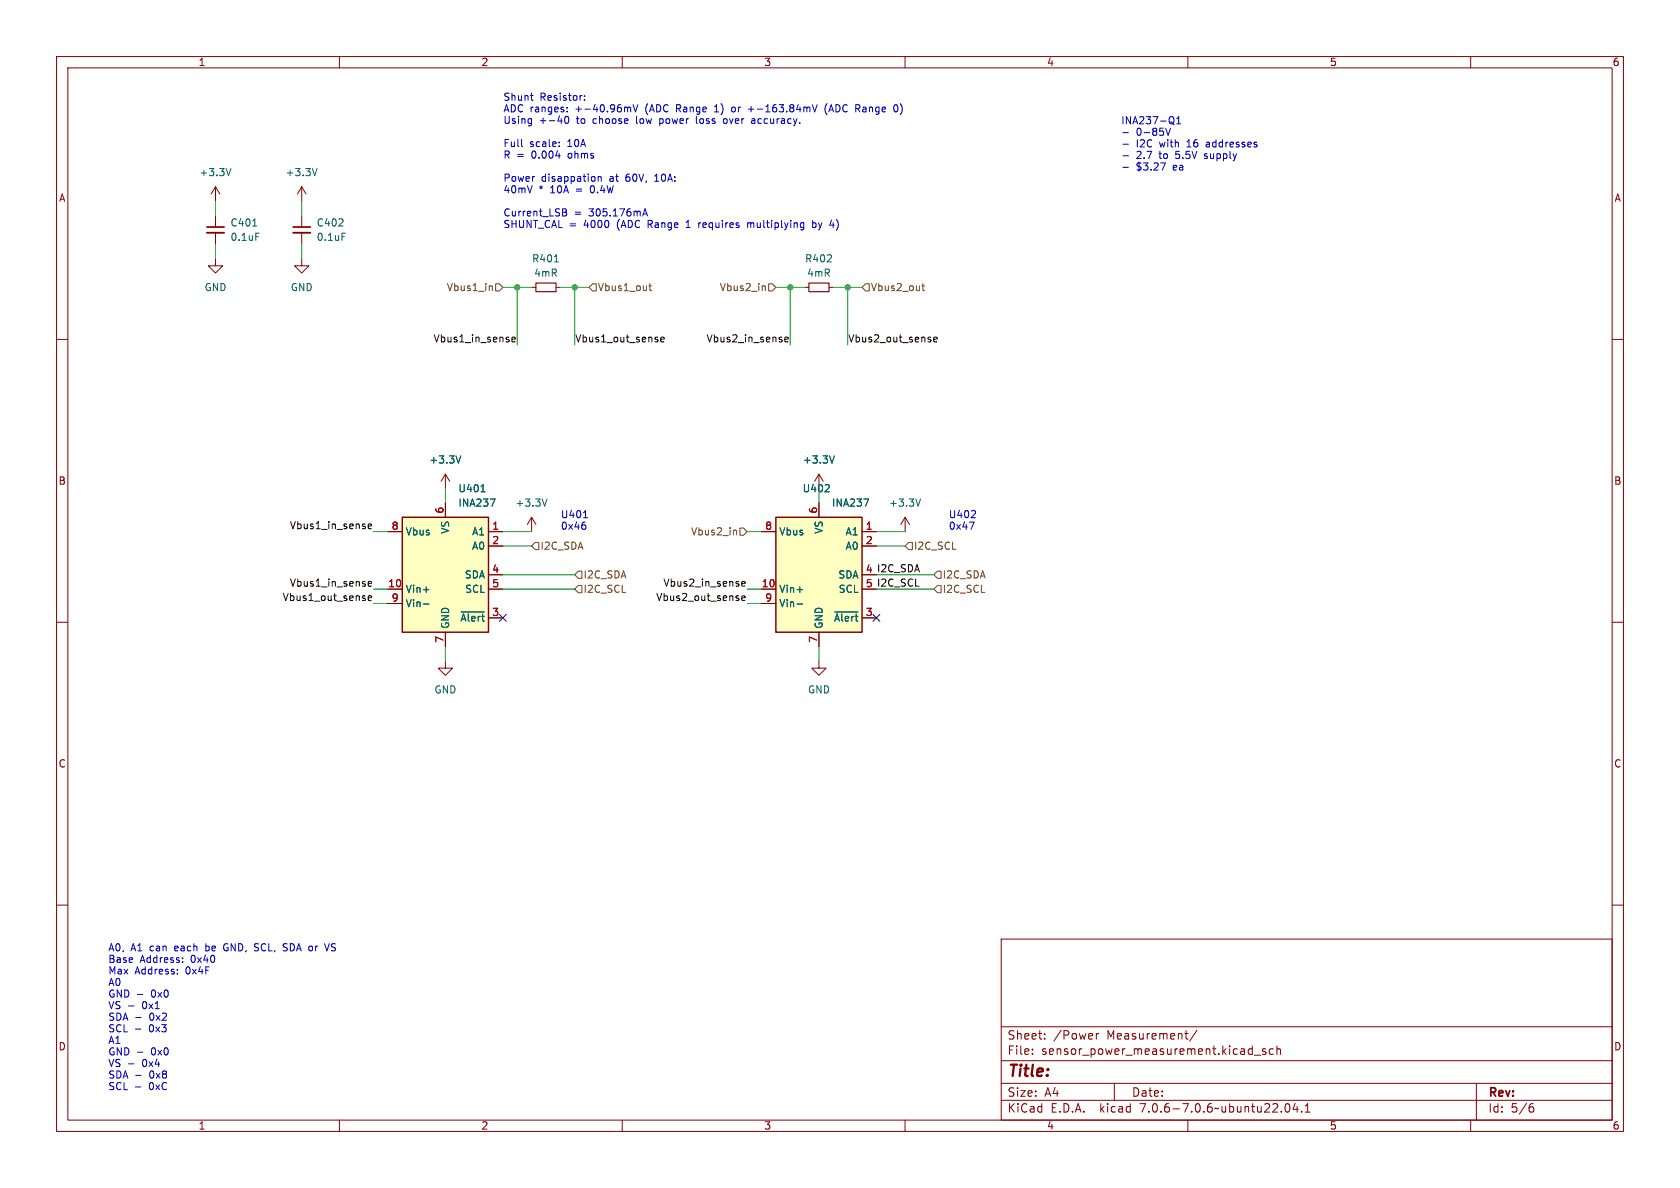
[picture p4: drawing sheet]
<svg xmlns="http://www.w3.org/2000/svg" width="297mm" height="210mm" viewBox="0 0 297 210" stroke-linecap="round" stroke-linejoin="round" font-family="sans-serif">
<g fill="none" stroke="#840000" stroke-width=".18">
<path d="M10 10h277v190h-277zM12 12h273v186h-273zM60 10v2M110 10v2M160 10v2M210 10v2M260 10v2M38.1 33v2.6M38.1 38.1v2M38.1 33l-.8 1.3M38.1 33l.8 1.3M53.3 33l-.7 1.3"/>
<path d="M53.3 33v2.6M53.3 38.1v2M53.3 33l.8 1.3M10 60h2M38.1 45.7v1.3h1.3l-1.3 1.3-1.3-1.3h1.3M38.1 41.1v2.1M53.3 45.7v1.3h1.3l-1.3 1.3-1.2-1.3h1.2M53.3 41.1v2.1M94 50.8h.7M98.3 50.8h.8M142.2 50.8h.8M146.6 50.8h.7"/>
<path d="M285 60h2M68.6 94h2.5M78.7 83.8v2.6M78.7 88.9v2.5M78.7 83.8l-.7 1.3M78.7 83.8l.8 1.3M86.4 94h2.5M86.4 96.5h2.5M94 91.4l-.8 1.3M94 91.4v2.6M94 91.4l.7 1.3M134.6 94h2.6"/>
<path d="M144.8 83.8v2.6M144.8 88.9v2.5M144.8 83.8l-.8 1.3M144.8 83.8l.7 1.3M152.4 94h2.5M152.4 96.5h2.5M160 91.4l-.7 1.3M160 91.4v2.6M160 91.4l.8 1.3M10 110h2M68.6 104.1h2.5M68.6 106.7h2.5"/>
<path d="M78.7 116.8v1.3h1.3l-1.3 1.3-1.2-1.3h1.2M78.7 111.8v2.5M86.4 104.1h2.5M86.4 109.2h2.5M86.4 101.6h2.5M134.6 104.1h2.6M134.6 106.7h2.6M144.8 116.8v1.3h1.2l-1.2 1.3-1.3-1.3h1.3M144.8 111.8v2.5M152.4 104.1h2.5M152.4 109.2h2.5M285 110h2"/>
<path d="M10 160h2M285 160h2M177 166h108v32h-108zM60 198v2M110 198v2M160 198v2M177 194.5h108M177 191.5h108M177 187.5h108M177 181.5h108M182.5 186.3v.1M182.5 185.5v.1"/>
<path d="M184.7 183.6v.1M184.7 182.8v.1M193.8 182.7v1M194.2 182.7l-.2 .1-.2 .2M197 191.5v3M209.5 182.7h.5M209.7 183.6l.3 .1M210 198v2M211.6 182.1l-1.3 2M221.7 186.5h1.2M223.7 185.5l-.3-.1-.2 .2v.2l.5 .2v.3h-.5M225.1 185.5l-.4-.1-.3 .3v.4l.1 .2h.6"/>
<path d="M225.7 185.5l.3-.1 .3 .1 .1 .9M225.7 184.9v1.5M227.3 195.2l.2-.1a.81 .81 0 0 1 .6 .6 .81 .81 0 0 1-.3 .8l-.1 .1a.81 .81 0 0 1-.4-1.4zM229 195l-.4 1.1h.9M229.3 195.6v1M230.1 196.5v.1M230.7 196.6h.9M230.7 195.5l.5-.4v1.5M260 198v2M261 191.5v6.5M270.6 195.7h.3l.3 .3-.1 .5-.5 .1M271 195.1l-.4 .1"/>
</g>
<path d="M36.6 41.1h3M51.8 41.1h3.1" fill="none" stroke="#840000" stroke-width=".33"/>
<path d="M36.6 40.1h3M51.8 40.1h3.1" fill="none" stroke="#840000" stroke-width=".3"/>
<g fill="none" stroke="#006464" stroke-width=".18">
<path d="M40.8 29.8l-.4 1.3M44.7 40h.7M56.1 29.8l-.5 1.3M45.2 41.2h.6M60.5 41.2h.6M98 46.3h.7M81.5 80.6l-.5 1.3M85 86.9h.8M86.7 88.2h.8l-.5 1.3M96.7 88.2l-.4 1.3M145.8 86.9h.8M146.6 85.8v.4"/>
<path d="M147.5 80.6l-.4 1.3M152.7 88.2h.9l-.6 1.3M162.7 88.2l-.4 1.3M74.9 104.2h.9M74.9 106.8h.9M81.5 108.2h4.1M140.9 104.2h1M140.9 106.8h1M147.6 108.2h4.1"/>
</g>
<g fill="#ffffc2" stroke="#ffffc2" stroke-width=".18">
<path d="M71.1 91.4h15.3v20.4h-15.3z"/>
<path d="M137.2 91.4h15.2v20.4h-15.2z"/>
</g>
<path d="M71.1 91.4h15.3v20.4h-15.3zM137.2 91.4h15.2v20.4h-15.2z" fill="none" stroke="#840000" stroke-width=".25"/>
<path d="M94.7 50h3.6v1.6h-3.6zM143 50h3.6v1.6h-3.6z" fill="none" stroke="#840000" stroke-width=".2"/>
<g fill="none" stroke="#725600" stroke-width=".18">
<path d="M86.7 50.5l.3 .2v.7M87.6 50.2h.7l.6 .6-.6 .6h-.7zM104.8 50.2h.6v1.2h-.6l-.7-.6zM114.7 50.5h.5M114.9 50.1v1.1l.3 .2M134.9 50.5l.4 .2v.7M135.9 50.2h.6l.7 .6-.7 .6h-.6zM153 50.2h.7v1.2h-.7l-.6-.6zM163 50.5h.5M163.2 50.1v1.1l.3 .2M94.6 95.9h.6v1.3h-.6l-.6-.7zM129.9 93.7l.3 .2v.7"/>
<path d="M130.8 93.3h.6l.7 .7-.7 .6h-.6zM160.7 95.9h.6v1.3h-.6l-.7-.7zM101.6 104.1l.6-.6h.7v1.3h-.7zM102.2 101h.7v1.2h-.7l-.6-.6zM165.7 101h.7v1.2h-.7l-.6-.6zM165.7 103.5h.7v1.3h-.7l-.6-.7z"/>
</g>
<g fill="none" stroke="#0f0f0f" stroke-width=".18">
<path d="M90.5 60l.6-.1-.1-.2-.3-.1-.2 .2 .1 .6h.4M116.3 60.1v.3M116.8 60l.6-.1v-.2l-.4-.1-.2 .2 .1 .6h.5M138.8 60l.6-.1-.1-.2-.4-.1-.1 .2v.6h.5M164.5 60.1v.3M165.1 60l.6-.1-.1-.2-.3-.1-.2 .2v.6h.5M65.1 93l.6-.1-.1-.2-.3-.1-.2 .2 .1 .6h.4M64.5 105.8v.3M65.1 103.2l.6-.1-.1-.3h-.3l-.2 .2 .1 .6h.4M65.1 105.7l.6-.1-.1-.2-.3-.1-.2 .2 .1 .6h.4M130.6 105.8v.3M131.1 103.2l.6-.1v-.3h-.4l-.2 .2 .1 .6h.5"/>
<path d="M131.1 105.7l.6-.1v-.2l-.4-.1-.2 .2 .1 .6h.5"/>
</g>
<g fill="none" stroke="#0000c2" stroke-width=".18">
<path d="M93.8 16.9h.5M94 17.7h.3M100.2 19.7v.1M100.2 19v.1M102.8 16.9h.1M103.3 17.6v.1M103.3 16.9v.2M111 19h.4l.1 .8M111.9 18.5l.4 1.3 .5-1.3M126.3 19.8h.7M126.6 18.7l-.3 .2M129.8 18.9l-.3 .1-.2 .2 .1 .5 .4 .1"/>
<path d="M132.3 19.3h1M143.6 18.5l.4 1.3 .5-1.3M146.2 18.3a1.46 1.46 0 0 0 0 2M146.9 18.5l-.4 1.3M151.6 19.2l.4 .6M151.9 18.6l.1 .2-.1 .3M158.4 18.5a.79 .79 0 0 1 0 1.3M92.2 25.7l.2 .2M93.8 21h.2M94 21l-.1 1.1M94 21.8h-.2M98.9 25.8v.1"/>
<path d="M98.9 25.1v.1M99.5 36.9l.6 .1v.3l-.2 .2M99.5 37.5h.4M99.9 37.5l.3 .3-.1 .3-.6 .1M100 20.6h.1a.68 .68 0 0 1 .5 .6 .68 .68 0 0 1-.5 .6l-.2-.1-.1-.4 .1-.5M105.8 31.2v.8M105.8 31.3l.1-.1 .3 .1 .1 .7M113.6 38.2l.4-1.3 .5 1.3M113.7 37.8h.6M115.7 32h.8M115.9 31.1h-.2M116.6 21v1.2"/>
<path d="M116.6 21.8h.2M116.8 21h-.2M121.5 39.1l-.2 .2M123.1 20.6v1l.2 .2M123.5 39.4v.8M123.9 39.4l-.4 .2M128.4 21h-.3l-.2 .2v.5l.2 .1h.3M132.2 39.5l.3-.1 .2 .2M132.2 39.4v.8M132.9 21.8h.5M132.9 21h.5v.8M133.4 21.3l-.5 .1"/>
<path d="M142 39.4h.1M142.1 39.4l-.1 1.1M143.7 39.4h.3l.3 .2-.1 .6h-.5M143.7 39v1.2M146.7 39.8h.8M198.5 23.4h1M198.5 25.5h1M198.5 27.5h1M198.5 29.6h1M206 28.8l-.5 1.3M206.1 22.7l.4 1.2 .4-1.2M207.2 21.6l.4 .4"/>
<path d="M207.2 20.6l.2 .1a.81 .81 0 0 1-.2 1.2M208 21.9h.7M208 21l.4-.4v1.3M121.3 40.2h.7M142.1 40.2h-.1M103.2 91.5h.7M103.3 92.8l.3 .2v.3l-.3 .3M171.7 91.5h.8M172.2 92.3l-.5 1.3M172.4 90.4v.4M22.7 177.8h1M24 179.9h1"/>
<path d="M24.3 175.8h1M31.4 172.1v.1M31.4 171.4v.1M32.3 170v.1M32.3 169.3v.2M39.8 166.9l-.3 .5 .3 .6M50.2 167.4l.5 .1M50.2 166.9h.6M50.7 168l-.5 .1M58.2 166.8l-.4 1.3M22.7 188.1h1M23.9 181.9h1"/>
<path d="M23.9 192.1h1M24 190.1h1M24.3 186h1"/>
</g>
<g fill="none" stroke="#009600" stroke-width=".18">
<path d="M38.1 35.6v2.5M53.3 35.6v2.5M38.1 43.2v2.5M53.3 43.2v2.5M88.9 50.8h5.1M91.4 50.8v10.2M99.1 50.8h5M101.6 50.8v10.2M137.2 50.8h5M139.7 50.8v10.2M147.3 50.8h5.1M149.9 50.8v10.2"/>
<path d="M66 94h2.6M78.7 86.4v2.5M88.9 94h5.1M88.9 96.5h5.1M132.1 94h2.5M144.8 86.4v2.5M154.9 94h5.1M154.9 96.5h5.1M66 104.1h2.6M66 106.7h2.6M78.7 114.3v2.5M88.9 101.6h12.7"/>
<path d="M88.9 104.1h12.7M132.1 104.1h2.5M132.1 106.7h2.5M144.8 114.3v2.5M154.9 101.6h10.2M154.9 104.1h10.2"/>
</g>
<path d="M88.3 108.6l1.2 1.2M89.5 108.6l-1.2 1.2M154.3 108.6l1.2 1.2M155.5 108.6l-1.2 1.2" fill="none" stroke="#000084" stroke-width=".18"/>
<g fill="#009600" stroke="#009600" stroke-width=".18">
<circle cx="149.9" cy="50.8" r=".46"/>
<circle cx="139.7" cy="50.8" r=".46"/>
<circle cx="101.6" cy="50.8" r=".46"/>
<circle cx="91.4" cy="50.8" r=".46"/>
</g>
<text font-size="2.8" fill="#840000" x="178" y="190.9">Title:</text>
<g font-size="2.1" fill="#840000">
<text x="178" y="184">Sheet:</text>
<text x="186.2" y="184">/Power</text>
<text x="195.7" y="184">Measurement/</text>
<text x="178" y="186.7">File:</text>
<text x="184.1" y="186.7">sensor_power_measurement.kicad_sch</text>
<text x="178" y="196.9">KiCad</text>
<text x="178" y="194.1">Size:</text>
<text x="184.7" y="194.1">A4</text>
<text x="185.7" y="196.9">E.D.A.</text>
<text x="194.6" y="196.9">kicad</text>
<text x="200" y="194.1">Date:</text>
<text x="201.8" y="196.9">7.0.6-7.0.6~ubuntu22.04.1</text>
<text x="263" y="194.3">Rev:</text>
<text x="263" y="196.9">Id:</text>
<text x="267.1" y="196.9">5/6</text>
</g>
<g font-size="1.8" fill="#840000">
<text x="35" y="11.9">1</text>
<text x="85" y="11.9">2</text>
<text x="135" y="11.9">3</text>
<text x="185" y="11.9">4</text>
<text x="235" y="11.9">5</text>
<text x="285" y="11.9">6</text>
<text x="10.3" y="35.9">A</text>
<text x="285.3" y="35.9">A</text>
<text x="10.3" y="85.9">B</text>
<text x="285.3" y="85.9">B</text>
<text x="153" y="101.3">4 I2C_SDA</text>
<text x="10.3" y="135.9">C</text>
<text x="285.3" y="135.9">C</text>
<text x="10.3" y="185.9">D</text>
<text x="285.3" y="185.9">D</text>
<text x="35" y="199.9">1</text>
<text x="85" y="199.9">2</text>
<text x="135" y="199.9">3</text>
<text x="185" y="199.9">4</text>
<text x="235" y="199.9">5</text>
<text x="285" y="199.9">6</text>
</g>
<g font-size="1.8" fill="#0000c2">
<text x="88.9" y="17.9">Shunt</text>
<text x="95.5" y="17.9">Resistor:</text>
<text x="88.9" y="19.9">ADC ranges:</text>
<text x="88.9" y="22">Using</text>
<text x="95.3" y="22">+-40</text>
<text x="101.8" y="19.9">+-40.96mV</text>
<text x="102.1" y="22">to</text>
<text x="105.1" y="22">choose</text>
<text x="112.9" y="22">low</text>
<text x="114.4" y="19.9">(ADC</text>
<text x="117.3" y="22">power</text>
<text x="120" y="19.9">Range</text>
<text x="123.9" y="22">loss</text>
<text x="127" y="19.9">1)</text>
<text x="129" y="22">over</text>
<text x="130.2" y="19.9">or</text>
<text x="133.3" y="19.9">+-163.84mV</text>
<text x="134.1" y="22">accuracy.</text>
<text x="147.1" y="19.9">(ADC</text>
<text x="152.7" y="19.9">Range</text>
<text x="159.7" y="19.9">0)</text>
<text x="198.1" y="22.1">INA237-Q1</text>
<text x="88.9" y="26.1">Full</text>
<text x="88.9" y="28.1">R =</text>
<text x="93.6" y="26.1">scale:</text>
<text x="94.1" y="28.1">0.004</text>
<text x="100.4" y="26.1">10A</text>
<text x="100.7" y="28.1">ohms</text>
<text x="200.9" y="24.1">0-85V</text>
<text x="200.9" y="26.1">I2C</text>
<text x="200.9" y="28.2">2.7</text>
<text x="205.1" y="28.2">to</text>
<text x="205.1" y="26.1">with</text>
<text x="208.1" y="28.2">5.5V</text>
<text x="210.1" y="26.1">16</text>
<text x="213.4" y="28.2">supply</text>
<text x="213.7" y="26.1">addresses</text>
<text x="88.9" y="32.2">Power</text>
<text x="88.9" y="34.3">40mV</text>
<text x="95.3" y="34.3">*</text>
<text x="95.7" y="32.2">disappation</text>
<text x="97.4" y="34.3">10A</text>
<text x="102.1" y="34.3">=</text>
<text x="104.8" y="34.3">0.4W</text>
<text x="107.9" y="32.2">at</text>
<text x="110.9" y="32.2">60V,</text>
<text x="116.2" y="32.2">10A:</text>
<text x="200.9" y="30.2">$3.27</text>
<text x="207.5" y="30.2">ea</text>
<text x="88.9" y="38.3">Current_LSB</text>
<text x="88.9" y="40.4">SHUNT_CAL =</text>
<text x="101.5" y="38.3">=</text>
<text x="103.3" y="40.4">4000</text>
<text x="104.2" y="38.3">305.176mA</text>
<text x="109.3" y="40.4">(ADC</text>
<text x="115" y="40.4">Range</text>
<text x="122" y="40.4">1</text>
<text x="124.3" y="40.4">requires</text>
<text x="133.2" y="40.4">multiplying</text>
<text x="144.9" y="40.4">by</text>
<text x="148.2" y="40.4">4)</text>
<text x="99.1" y="91.7">U401</text>
<text x="99.1" y="93.7">0x46</text>
<text x="167.6" y="91.7">U402</text>
<text x="167.6" y="93.7">0x47</text>
<text x="19" y="168.3">A0,</text>
<text x="19" y="170.3">Base</text>
<text x="19" y="172.3">Max</text>
<text x="23.1" y="168.3">A1</text>
<text x="23.8" y="172.3">Address:</text>
<text x="24.8" y="170.3">Address:</text>
<text x="26.6" y="168.3">can</text>
<text x="31.2" y="168.3">each</text>
<text x="32.9" y="172.3">0x4F</text>
<text x="33.8" y="170.3">0x40</text>
<text x="36.8" y="168.3">be</text>
<text x="40.2" y="168.3">GND, SCL,</text>
<text x="51.1" y="168.3">SDA or</text>
<text x="59" y="168.3">VS</text>
<text x="19" y="174.4">A0</text>
<text x="19" y="176.4">GND -</text>
<text x="19" y="178.5">VS -</text>
<text x="25.3" y="178.5">0x1</text>
<text x="26.8" y="176.4">0x0</text>
<text x="19" y="180.5">SDA -</text>
<text x="19" y="182.6">SCL -</text>
<text x="19" y="184.6">A1</text>
<text x="26.5" y="182.6">0x3</text>
<text x="26.5" y="180.5">0x2</text>
<text x="19" y="186.7">GND -</text>
<text x="19" y="188.7">VS -</text>
<text x="19" y="190.7">SDA -</text>
<text x="25.3" y="188.7">0x4</text>
<text x="26.5" y="190.7">0x8</text>
<text x="26.8" y="186.7">0x0</text>
<text x="19" y="192.8">SCL -</text>
<text x="26.5" y="192.8">0xC</text>
</g>
<g font-size="1.8" fill="#006464">
<text x="35.2" y="31.3">+3.3V</text>
<text x="50.4" y="31.3">+3.3V</text>
<text x="40.6" y="40.2">C401</text>
<text x="55.9" y="40.2">C402</text>
<text x="40.6" y="42.8">0.1uF</text>
<text x="55.9" y="42.8">0.1uF</text>
<text x="94" y="46.6">R401</text>
<text x="142.2" y="46.6">R402</text>
<text x="36.1" y="51.7">GND</text>
<text x="51.3" y="51.7">GND</text>
<text x="94.3" y="49.1">4mR</text>
<text x="142.6" y="49.1">4mR</text>
<text x="75.8" y="82.1">+3.3V</text>
<text x="141.8" y="82.1">+3.3V</text>
<text x="80.9" y="87.2">U401</text>
<text x="80.9" y="89.8">INA237</text>
<text x="91" y="89.8">+3.3V</text>
<text x="141.8" y="87.2">U402</text>
<text x="147" y="89.8">INA237</text>
<text x="157.1" y="89.8">+3.3V</text>
<text x="71.6" y="94.8">Vbus</text>
<text x="79.6" y="94.4" transform="rotate(-90 79.6 94.4)">VS</text>
<text x="83.4" y="94.8">A1</text>
<text x="137.7" y="94.8">Vbus</text>
<text x="145.6" y="94.4" transform="rotate(-90 145.6 94.4)">VS</text>
<text x="149.4" y="94.8">A1</text>
<text x="83.4" y="97.4">A0</text>
<text x="149.4" y="97.4">A0</text>
<text x="71.6" y="105">Vin+</text>
<text x="71.6" y="107.5">Vin-</text>
<text x="82.1" y="102.5">SDA</text>
<text x="82.1" y="105">SCL</text>
<text x="137.7" y="105">Vin+</text>
<text x="137.7" y="107.5">Vin-</text>
<text x="148.1" y="102.5">SDA</text>
<text x="148.2" y="105">SCL</text>
<text x="79.6" y="111.3" transform="rotate(-90 79.6 111.3)">GND</text>
<text x="81.3" y="110.1">~{Alert}</text>
<text x="145.6" y="111.3" transform="rotate(-90 145.6 111.3)">GND</text>
<text x="147.3" y="110.1">~{Alert}</text>
<text x="76.7" y="122.8">GND</text>
<text x="142.7" y="122.8">GND</text>
</g>
<g font-size="1.8" fill="#725600">
<text x="78.9" y="51.7">Vbus1_in</text>
<text x="105.6" y="51.7">Vbus1_out</text>
<text x="127.2" y="51.7">Vbus2_in</text>
<text x="153.9" y="51.7">Vbus2_out</text>
<text x="122.1" y="94.8">Vbus2_in</text>
<text x="95.4" y="97.4">I2C_SDA</text>
<text x="161.5" y="97.4">I2C_SCL</text>
<text x="103.1" y="105">I2C_SCL</text>
<text x="103.1" y="102.5">I2C_SDA</text>
<text x="166.6" y="102.5">I2C_SDA</text>
<text x="166.6" y="105">I2C_SCL</text>
</g>
<g font-size="1.8" fill="#0f0f0f">
<text x="76.5" y="60.6">Vbus1_in_sense</text>
<text x="101.6" y="60.6">Vbus1_out_sense</text>
<text x="124.8" y="60.6">Vbus2_in_sense</text>
<text x="149.9" y="60.6">Vbus2_out_sense</text>
<text x="51.1" y="93.6">Vbus1_in_sense</text>
<text x="49.9" y="106.3">Vbus1_out_sense</text>
<text x="51.1" y="103.8">Vbus1_in_sense</text>
<text x="115.9" y="106.3">Vbus2_out_sense</text>
<text x="117.2" y="103.8">Vbus2_in_sense</text>
<text x="153" y="103.9">5 I2C_SCL</text>
</g>
<g font-size="1.8" fill="#a90000">
<text x="69.1" y="93.7">8</text>
<text x="78.5" y="90.9" transform="rotate(-90 78.5 90.9)">6</text>
<text x="86.9" y="93.7">1</text>
<text x="135.2" y="93.7">8</text>
<text x="144.5" y="90.9" transform="rotate(-90 144.5 90.9)">6</text>
<text x="153" y="93.7">1</text>
<text x="86.9" y="96.3">2</text>
<text x="86.9" y="101.3">4</text>
<text x="153" y="96.3">2</text>
<text x="153" y="101.3">4</text>
<text x="68.5" y="103.9">10</text>
<text x="69.1" y="106.4">9</text>
<text x="86.9" y="103.9">5</text>
<text x="134.6" y="103.9">10</text>
<text x="135.2" y="106.4">9</text>
<text x="153" y="103.9">5</text>
<text x="78.5" y="113.7" transform="rotate(-90 78.5 113.7)">7</text>
<text x="86.9" y="109">3</text>
<text x="144.5" y="113.7" transform="rotate(-90 144.5 113.7)">7</text>
<text x="153" y="109">3</text>
</g>
</svg>
